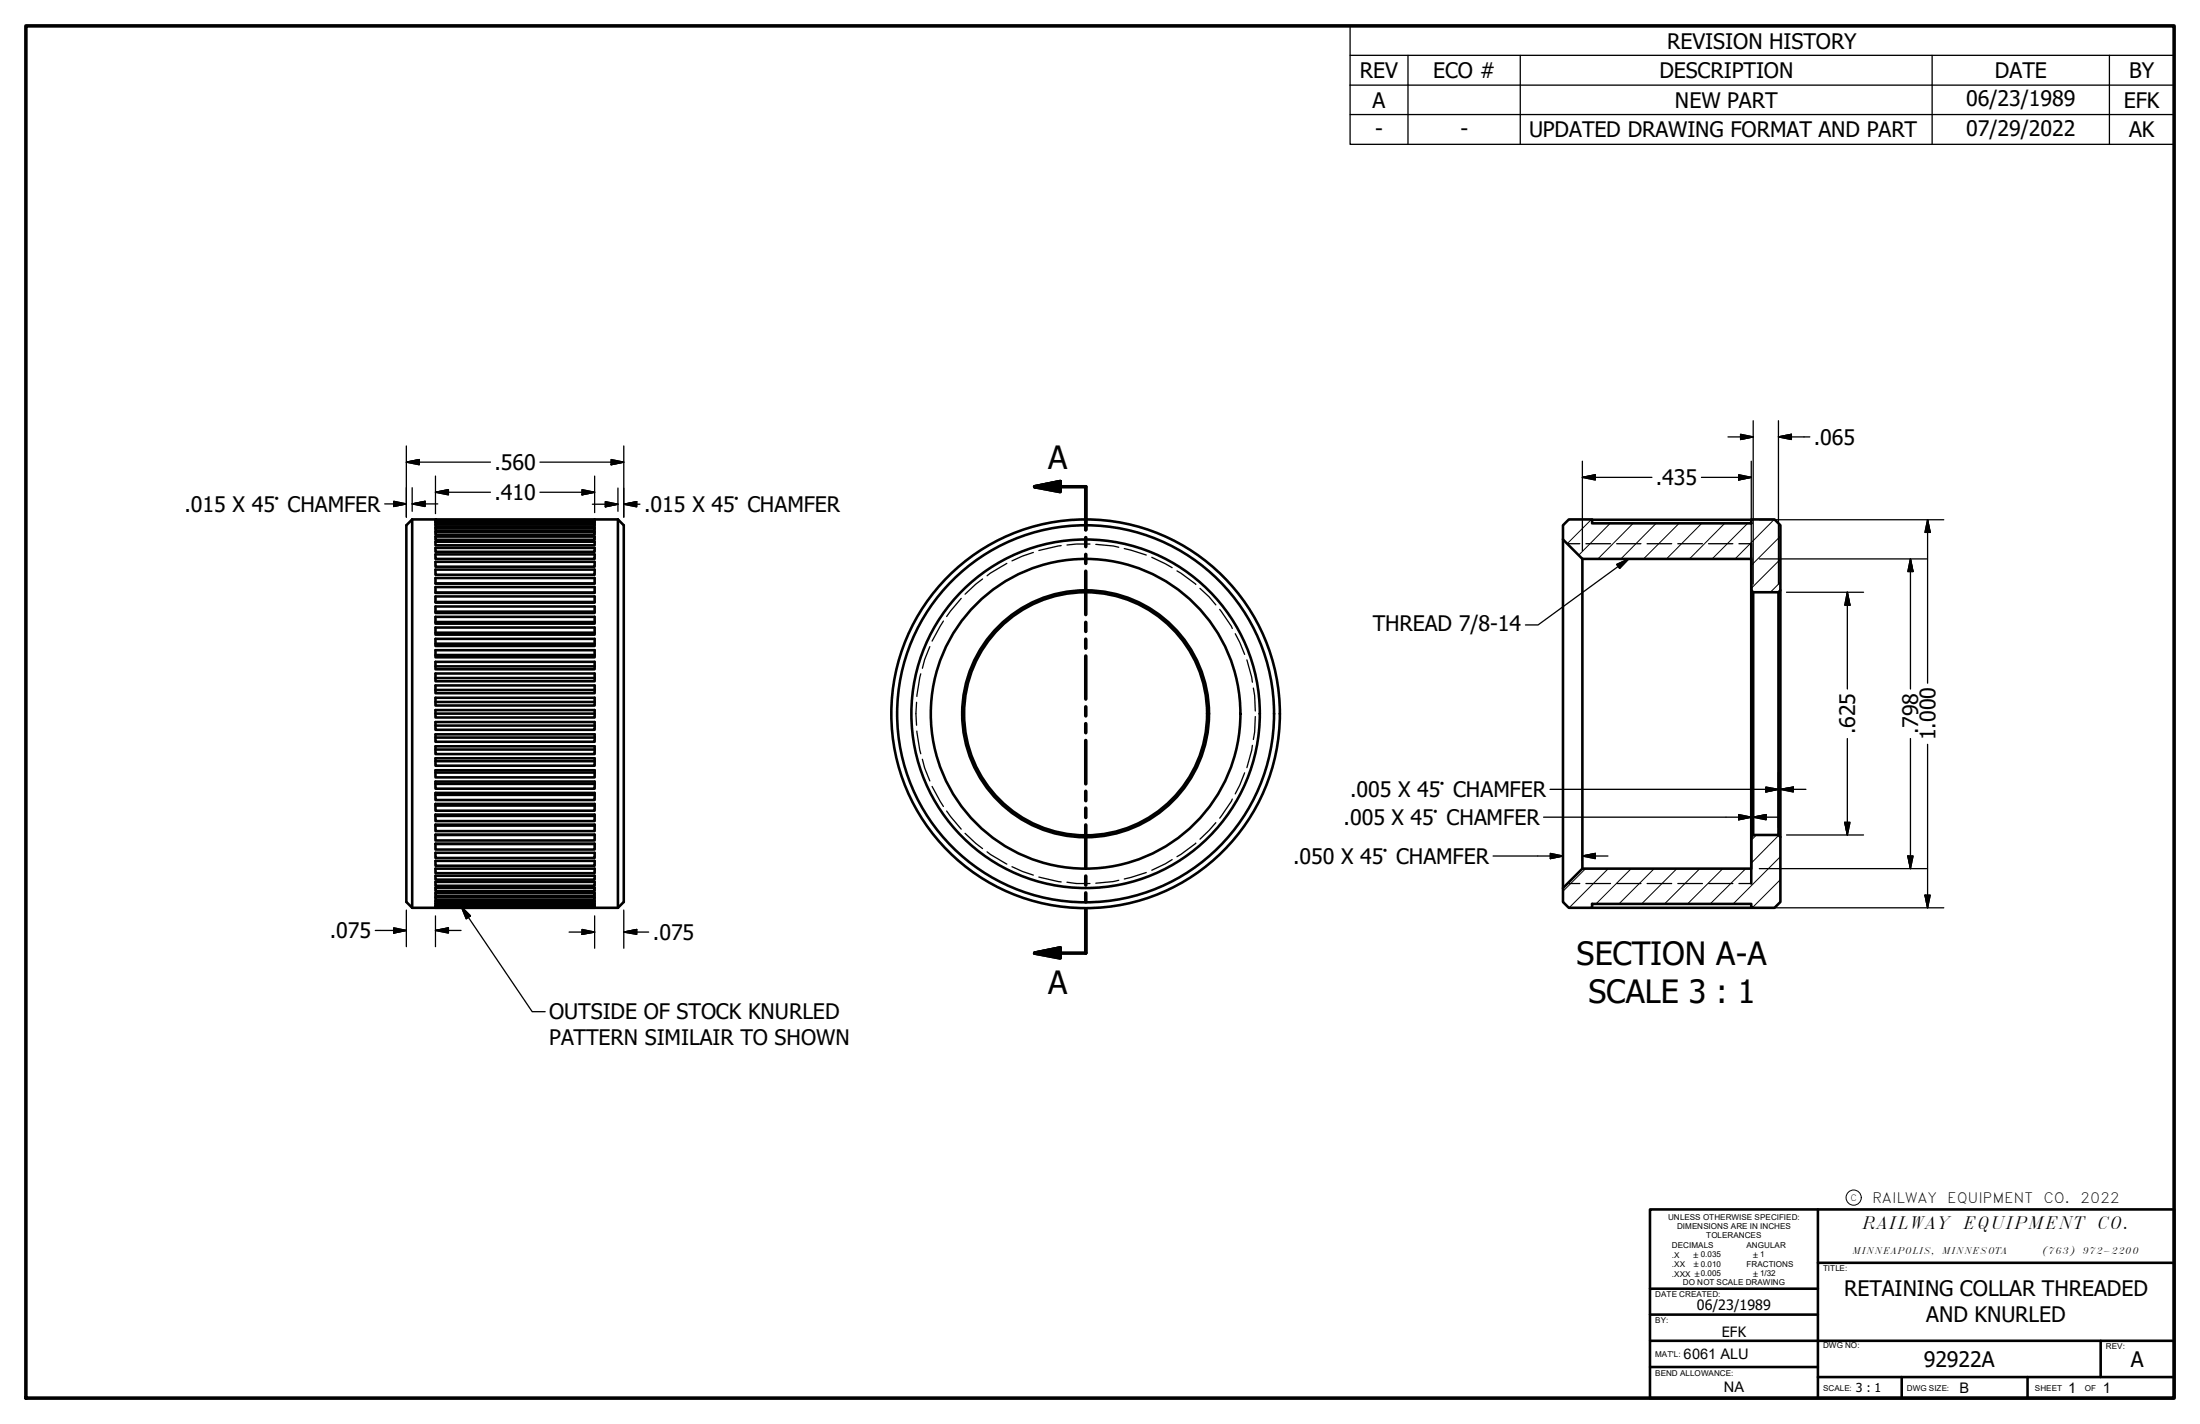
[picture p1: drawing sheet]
<svg xmlns="http://www.w3.org/2000/svg" width="432mm" height="279mm" viewBox="0 0 432 279" stroke-linecap="round" stroke-linejoin="round" font-family="sans-serif">
<!-- layer: Hatch (ANSI) -->
<g fill="none" stroke="#000" stroke-width=".2">
<path d="M312.4 101.9l-4.8 4.8M316 102.7l-6.1 6.2M320.5 102.7l-6.9 7M325.1 102.7l-7 7M329.6 102.7l-7 7M334 102.7l-6.9 7M338.5 102.7l-6.9 7M343 102.7l-7 7M343.8 101.9l-.1 .1M348.2 101.9l-7.6 7.8M349.4 114.2l-1.9 2M349.4 109.7l-5.7 5.7"/>
<path d="M349.4 105.2l-5.7 5.7M311.2 170.4l-4.4 4.5M312.5 178.1h.1M315.7 170.4l-7.7 7.7M320.2 170.4l-7 7M324.7 170.4l-6.9 7M329.1 170.4l-6.9 7M333.6 170.4l-6.9 7M338.1 170.4l-6.9 7M342.6 170.4l-6.9 7M344.7 163.8l-1 1M349.1 163.9l-5.4 5.5"/>
<path d="M349.4 172.6l-5.5 5.5M349.4 168.1l-9.2 9.3"/>
</g>
<!-- layer: Visible (ANSI) -->
<g fill="none" stroke="#000" stroke-width=".51">
<path d="M80.9 101.9l35.8 .1h-31.2l35.8-.1M80.9 101.9l-1.1 1.2v73.9l1.1 1.1M80.9 101.9v76.2M85.5 119h31.2v1.3h-31.2zM85.5 117h31.2v1.2h-31.2zM85.5 115.2h31.2v1.1h-31.2zM85.5 113.4h31.2v1.1h-31.2zM85.5 111.8h31.2v1h-31.2zM85.5 110.2h31.2v1h-31.2zM85.5 108.8h31.2v.9h-31.2zM85.5 107.5h31.2v.8h-31.2zM85.5 106.3h31.2v.7h-31.2z"/>
<path d="M85.5 105.3h31.2v.6h-31.2zM85.5 104.3h31.2v.6h-31.2zM85.5 103.6h31.2v.5h-31.2zM85.5 102.9h31.2v.4h-31.2zM85.5 102.5h31.2v.2h-31.2zM85.5 102.2h31.2v.2h-31.2zM85.5 118.1h31.2M85.5 116.3h31.2M85.5 114.5h31.2M121.3 101.9l1.1 1.2v73.9l-1.1 1.1M121.3 101.9v76.2M306.8 105.9v68.3"/>
<path d="M307.9 101.9h4.6v.8h31.2v-.8h4.6l1.1 1.2v12.7l-.3 .4h-5l-.4-.4v-6.1h-33.1l-3.8-3.8v-2.8zM310.6 109.7v60.7M312.5 102h31.2M343.7 106.7v66.7M344.1 116.2v47.6M349.1 116.2v47.6M349.4 115.8v48.4M85.5 139.3h31.2v1.5h-31.2zM85.5 136.9h31.2v1.5h-31.2zM85.5 134.5h31.2v1.5h-31.2zM85.5 132.1h31.2v1.6h-31.2zM85.5 129.9h31.2v1.4h-31.2z"/>
<path d="M85.5 127.6h31.2v1.4h-31.2zM85.5 125.3h31.2v1.4h-31.2zM85.5 123.1h31.2v1.4h-31.2zM85.5 121h31.2v1.4h-31.2zM85.5 137.7h31.2M85.5 135.4h31.2M85.5 133h31.2M85.5 130.7h31.2M85.5 128.5h31.2M85.5 126.3h31.2M85.5 124.1h31.2M85.5 122h31.2"/>
<path d="M85.5 120h31.2M85.5 159.8h31.2v1.3h-31.2zM85.5 157.7h31.2v1.4h-31.2zM85.5 155.6h31.2v1.4h-31.2zM85.5 153.4h31.2v1.3h-31.2zM85.5 151.1h31.2v1.4h-31.2zM85.5 148.8h31.2v1.4h-31.2zM85.5 146.4h31.2v1.6h-31.2zM85.5 144.1h31.2v1.4h-31.2zM85.5 141.7h31.2v1.5h-31.2zM85.5 158.1h31.2M85.5 156h31.2"/>
<path d="M85.5 153.8h31.2M85.5 151.6h31.2M85.5 149.4h31.2M85.5 147.1h31.2M85.5 144.7h31.2M85.5 142.4h31.2M85.5 140h31.2M80.9 178.1h40.4M85.5 178h31.2v.1h-31.2zM85.5 177.7h31.2v.2h-31.2zM85.5 177.3h31.2v.3h-31.2zM85.5 176.8h31.2v.3h-31.2z"/>
<path d="M85.5 176h31.2v.5h-31.2zM85.5 175.2h31.2v.6h-31.2zM85.5 174.2h31.2v.6h-31.2zM85.5 173h31.2v.8h-31.2zM85.5 171.8h31.2v.8h-31.2zM85.5 170.4h31.2v.9h-31.2zM85.5 168.9h31.2v1h-31.2zM85.5 167.3h31.2v1h-31.2zM85.5 165.5h31.2v1.2h-31.2zM85.5 163.8h31.2v1.1h-31.2zM85.5 161.8h31.2v1.3h-31.2zM85.5 165.6h31.2"/>
<path d="M85.5 163.8h31.2M85.5 162h31.2M85.5 160.1h31.2M310.6 170.4h33.1v-6.2l.4-.4h5l.3 .4v12.8l-1.1 1.1h-4.6v-.7h-31.2v.7h-4.6l-1.1-1.1v-2.8zM312.5 178.1h31.2"/>
<circle cx="213.1" cy="140" r="38.1"/>
<circle cx="213.1" cy="140" r="37"/>
<circle cx="213.1" cy="140" r="34.2"/>
<circle cx="213.1" cy="140" r="30.4"/>
<circle cx="213.1" cy="140" r="24.2"/>
<circle cx="213.1" cy="140" r="23.8"/>
</g>
<!-- layer: Hidden Narrow (ANSI) -->
<g fill="none" stroke="#000" stroke-width=".25">
<path d="M188.7 117.4l-2.9 3.6M192.8 113.6l-1.3 1-2.1 2M197.6 110.6l-3.9 2.4M202.8 108.4l-2.1 .7-2.1 .9M208.3 107.1l-4.4 .9M213.9 106.7h-2.6l-1.9 .2M215.1 106.8l3.4 .3 1.1 .3M220.7 107.6l4.3 1.3M226.1 109.3l4 2.1M231 112l3.7 2.7M235.5 115.4l1.8 1.7 1.3 1.6M239.4 119.6l2.5 3.7"/>
<path d="M307.7 106.7h2.4M311.3 106.7h4.8M317.3 106.7h4.8M323.3 106.7h4.8M329.3 106.7h4.8M335.3 106.7h4.8M341.3 106.7h2.4M179.9 137.8l-.1 2.2 .1 2.3M180.7 132.2l-.7 4.5M182.5 126.9l-1 2.5-.5 1.7M185.2 121.9l-2.3 3.9M242.4 124.3l.9 1.7 1 2.4"/>
<path d="M244.7 129.5l1 3.4 .1 1M246 135l.3 1.5 .1 3M180 143.4l.7 4.5M181 149l.5 1.7 1 2.5M182.9 154.3l2.3 3.9M185.8 159.1l2.9 3.6M241.9 156.8l-2.5 3.7M244.3 151.6l-1 2.5-.9 1.7M245.8 146.2l-.1 1-1 3.4M246.4 140.6l-.1 3-.3 1.5M189.4 163.5l2.1 2 1.3 1M193.7 167.1l3.9 2.4"/>
<path d="M198.6 170.1l2.1 .9 2.1 .7M203.9 172.1l4.4 .9M209.4 173.1l1.9 .3h2.6M219.6 172.7l-1.1 .3-3.4 .3M225 171.2l-4.3 1.3M230.1 168.7l-1.4 .8-2.6 1.3M234.7 165.4l-3.7 2.7M238.6 161.4l-3.1 3.3M307.7 173.4h2.4M311.3 173.4h4.8M317.3 173.4h4.8M323.3 173.4h4.8"/>
<path d="M329.3 173.4h4.8M335.3 173.4h4.8M341.3 173.4h2.4"/>
</g>
<!-- layer: Section Line (ANSI) -->
<g fill="none" stroke="#000" stroke-width=".7">
<path d="M203.1 95.5l5-1v2zM203.1 95.5h10v8.4M213.1 105.5v1.8M213.1 108.8v1.8M213.1 112.1v8.5M213.1 122.1v1.8M213.1 125.4v1.8M213.1 128.7v8.5M213.1 138.7v1.8M213.1 142v1.8M213.1 145.3v8.5M213.1 155.3v1.8"/>
<path d="M213.1 158.6v1.8M213.1 161.9v8.5M213.1 171.9v1.8M213.1 175.2v1.8M213.1 178.5v8.5h-10M203.1 187l5-1v2z"/>
</g>
<path d="M203.1 95.5l5-1zM203.1 95.5l5-1v2zM203.1 187l5-1zM203.1 187l5-1v2z" fill="#000" stroke="#000" stroke-width=".7"/>
<!-- layer: Border (ANSI) -->
<path d="M5.1 5.1h421.6v269.2h-421.6z" fill="none" stroke="#000" stroke-width=".7"/>
<!-- layer: Title (ANSI) -->
<path d="M323.8 237.3h102.9v37h-102.9zM356.8 237.3v37M323.8 252.9h33M323.8 257.9h33M356.8 247.8h69.9M323.8 263.1h102.9M323.8 268.2h33M356.8 270.2h69.9M373.3 270.2v4.1M398 270.2v4.1M412.3 263.1v7.1" fill="none" stroke="#000" stroke-width=".51"/>
<circle cx="363.8" cy="235" r="1.49" fill="none" stroke="#000" stroke-width=".2"/>
<!-- layer: Symbol (ANSI) -->
<g fill="none" stroke="#000" stroke-width=".25">
<path d="M265 10.9v-5.8h161.7v5.8M265 16.7h161.7M276.4 10.9v17.4M298.4 10.9v17.4M379.2 10.9v17.4M414 10.9v17.4M426.7 10.9h-161.7v5.8M426.7 10.9v17.4h-161.7v-11.6M265 22.5h161.7M317.3 110.7l2.4-1-1.8 1.8zM319.7 109.7l-17.8 12.9h-2.5M90.6 177.9l1.7 1.8-.8 .6z"/>
<path d="M90.6 177.9l13.9 20.6h2.5"/>
</g>
<!-- layer: Dimension (ANSI) -->
<g fill="none" stroke="#000" stroke-width=".25">
<path d="M75.5 98.9h4.3M77.3 98.4l2.5 .5-2.5 .5zM79.8 90.7l2.5-.5v1zM79.8 90.7h16.5M79.8 87.5v14M80.9 98.9l2.5-.5v1zM80.9 98.9h5M80.9 95.7v4.6M85.5 96.6l2.5-.5v1zM85.5 93.4v7.4M85.5 96.6h10.8M106 90.7h16.4"/>
<path d="M106 96.6h10.7M114.2 96.1l2.5 .5-2.5 .5zM116.3 98.9h5M116.7 93.4v7.2M118.8 98.4l2.5 .5-2.5 .5zM120 90.2l2.4 .5-2.4 .5zM121.3 95.8v4.5M122.4 98.9l2.6-.5v1zM122.4 87.5v14M122.4 98.9h3.2M310.6 93.7l2.5-.5v1zM310.6 93.7h13.6"/>
<path d="M310.6 90.5v17.6M333.9 93.7h9.8M339.2 85.7h4.9M341.2 93.2l2.5 .5-2.5 .5zM341.6 85.2l2.5 .5-2.5 .5zM343.7 90.5v17.6M344.1 82.5v32.1M349.1 85.7l2.5-.5v1zM349.1 85.7h6.1M349.1 82.5v32.1M345.3 109.7h32.8M345.3 102h36.2"/>
<path d="M350.6 116.2h15.2M362.6 116.2l.5 2.5h-1zM362.6 116.2v19M375 109.7l.5 2.4h-1zM375 109.7v25.5M378.3 102l.5 2.5h-1zM378.3 102v32M304.2 154.9h44.9M341.2 159.8l2.5 .5-2.5 .5zM344.1 157.2v5M346.6 154.4l2.5 .5-2.5 .5zM349.1 151.7v10.5"/>
<path d="M349.4 154.9l2.6-.5v1zM349.4 154.9h5.1M349.4 151.7v10.9M362.6 144.9v18.9M375 144.9v25.5M378.3 146v32.1M79.8 178.6v7.1M85.5 179.7v6M116.7 179.7v6.4M122.4 178.6v7.5M293.1 168h13.7M303 160.3h40.7"/>
<path d="M304.3 167.4l2.5 .6-2.5 .5zM306.8 164.8v7.9M310.6 168l2.5-.6v1.1zM310.6 164.8v4M310.6 168h5M344.1 160.3l2.5-.5v1zM344.1 160.3h5M345.3 170.4h32.8M345.3 178.1h36.2M350.6 163.8h15.2M362.1 161.4h1l-.5 2.4zM374.5 168h1l-.5 2.4z"/>
<path d="M377.8 175.6h1l-.5 2.5zM73.7 182.6h6.1M77.3 182.1l2.5 .5-2.5 .5zM85.5 182.6l2.5-.5v1zM85.5 182.6h5M111.7 182.9h5M114.2 182.4l2.5 .5-2.5 .4zM122.4 182.9l2.6-.5v.9zM122.4 182.9h4.9"/>
</g>
<g fill="#000" stroke="#000" stroke-width=".25">
<path d="M77.3 99.4l2.5-.5zM77.3 98.4l2.5 .5-2.5 .5zM79.8 90.7l2.5-.5zM79.8 90.7l2.5-.5v1zM80.9 98.9l2.5-.5zM80.9 98.9l2.5-.5v1zM85.5 96.6l2.5-.5zM85.5 96.6l2.5-.5v1zM114.2 97.1l2.5-.5zM114.2 96.1l2.5 .5-2.5 .5zM118.8 99.4l2.5-.5zM118.8 98.4l2.5 .5-2.5 .5z"/>
<path d="M120 91.2l2.4-.5zM120 90.2l2.4 .5-2.4 .5zM122.4 98.9l2.6-.5zM122.4 98.9l2.6-.5v1zM310.6 93.7l2.5-.5zM310.6 93.7l2.5-.5v1zM341.2 94.2l2.5-.5zM341.2 93.2l2.5 .5-2.5 .5zM341.6 86.2l2.5-.5zM341.6 85.2l2.5 .5-2.5 .5zM349.1 85.7l2.5-.5zM349.1 85.7l2.5-.5v1z"/>
<path d="M362.6 116.2l.5 2.5zM362.6 116.2l.5 2.5h-1zM375 109.7l.5 2.4zM375 109.7l.5 2.4h-1zM378.3 102l.5 2.5zM378.3 102l.5 2.5h-1zM346.6 155.4l2.5-.5zM346.6 154.4l2.5 .5-2.5 .5zM344.1 160.3l2.5-.5zM344.1 160.3l2.5-.5v1zM349.4 154.9l2.6-.5zM349.4 154.9l2.6-.5v1z"/>
<path d="M304.3 168.5l2.5-.5zM304.3 167.4l2.5 .6-2.5 .5zM310.6 168l2.5-.6zM310.6 168l2.5-.6v1.1zM341.2 160.8l2.5-.5zM341.2 159.8l2.5 .5-2.5 .5zM362.1 161.4l.5 2.4zM362.1 161.4h1l-.5 2.4zM374.5 168l.5 2.4zM374.5 168h1l-.5 2.4zM377.8 175.6l.5 2.5zM377.8 175.6h1l-.5 2.5z"/>
<path d="M77.3 183.1l2.5-.5zM77.3 182.1l2.5 .5-2.5 .5zM85.5 182.6l2.5-.5zM85.5 182.6l2.5-.5v1zM114.2 183.3l2.5-.4zM114.2 182.4l2.5 .5-2.5 .4zM122.4 182.9l2.6-.5zM122.4 182.9l2.6-.5v.9z"/>
</g>
<!-- layer: Symbol (ANSI) -->
<path d="M319.7 109.7l-1.8 1.8zM317.3 110.7l2.4-1-1.8 1.8zM90.6 177.9l1.7 1.8zM90.6 177.9l1.7 1.8-.8 .6z" fill="#000" stroke="#000" stroke-width=".25"/>
<g font-size="6.3">
<text x="205.7" y="91.9">A</text>
<text x="309.4" y="189.3">SECTION A-A</text>
<text x="205.7" y="195.1">A</text>
<text x="311.8" y="196.8">SCALE 3 : 1</text>
</g>
<g font-size="4.2">
<text x="327.2" y="9.5">REVISION HISTORY</text>
<text x="266.9" y="15.3">REV</text>
<text x="281.3" y="15.3">ECO #</text>
<text x="325.7" y="15.3">DESCRIPTION</text>
<text x="391.5" y="15.3">DATE</text>
<text x="417.9" y="15.3">BY</text>
<text x="269.4" y="21.1">A</text>
<text x="328.7" y="21.1">NEW PART</text>
<text x="385.9" y="20.8">06/23/1989</text>
<text x="416.9" y="21.1">EFK</text>
<text x="269.9" y="26.7">-</text>
<text x="286.6" y="26.7">-</text>
<text x="300.1" y="26.9">UPDATED DRAWING FORMAT AND PART</text>
<text x="385.9" y="26.7">07/29/2022</text>
<text x="417.9" y="26.9">AK</text>
<text x="356" y="87.2">.065</text>
<text x="97" y="92.2">.560</text>
<text x="325" y="95.2">.435</text>
<text x="36.2" y="100.4">.015 X 45° CHAMFER</text>
<text x="97" y="98.1">.410</text>
<text x="126.4" y="100.5">.015 X 45° CHAMFER</text>
<text x="269.4" y="123.9">THREAD 7/8-14</text>
<text x="364.1" y="144.1" transform="rotate(-90 364.1 144.1)">.625</text>
<text x="376.5" y="144.1" transform="rotate(-90 376.5 144.1)">.798</text>
<text x="379.9" y="145.2" transform="rotate(-90 379.9 145.2)">1.000</text>
<text x="263.7" y="161.9">.005 X 45° CHAMFER</text>
<text x="265" y="156.4">.005 X 45° CHAMFER</text>
<text x="253.8" y="169.5">.050 X 45° CHAMFER</text>
<text x="64.7" y="184.1">.075</text>
<text x="128.1" y="184.4">.075</text>
<text x="107.8" y="200">OUTSIDE OF STOCK KNURLED</text>
<text x="107.8" y="205">PATTERN SIMILAIR TO SHOWN</text>
<text x="361.9" y="254.3">RETAINING COLLAR THREADED</text>
<text x="378.1" y="259.3">AND KNURLED</text>
<text x="377.6" y="268.2">92922A</text>
<text x="418.2" y="268.2">A</text>
</g>
<text font-size="3.3" x="365.5" y="241.2">RAILWAY EQUIPMENT CO.</text>
<g font-size="2.9">
<text x="330.5" y="266.7">6061 ALU</text>
<text x="338.3" y="273.2">NA</text>
<text x="384.6" y="273.3">B</text>
<text x="406" y="273.3">1</text>
<text x="412.7" y="273.3">1</text>
</g>
<g font-size="2.8">
<text x="367.5" y="236">RAILWAY</text>
<text x="382.2" y="236">EQUIPMENT</text>
<text x="401.1" y="236">CO.</text>
<text x="408.3" y="236">2022</text>
<text x="333.1" y="257">06/23/1989</text>
<text x="337.9" y="262.3">EFK</text>
</g>
<text font-size="2.4" x="364.2" y="273.2">3 : 1</text>
<g font-size="1.8">
<text x="363.6" y="246.1">MINNEAPOLIS,</text>
<text x="381.2" y="246.1">MINNESOTA</text>
<text x="400.9" y="246.1">(763)</text>
<text x="408.7" y="246.1">972-2200</text>
</g>
<text font-size="1.7" x="363.2" y="235.6">C</text>
<g font-size="1.6">
<text x="327.4" y="239.3">UNLESS OTHERWISE SPECIFIED:</text>
<text x="328.2" y="244.9">DECIMALS</text>
<text x="329.2" y="241.1">DIMENSIONS ARE IN INCHES</text>
<text x="334.9" y="243">TOLERANCES</text>
<text x="342.8" y="244.9">ANGULAR</text>
<text x="328.2" y="246.8">.X</text>
<text x="328.2" y="248.7">.XX</text>
<text x="328.2" y="250.6">.XXX ±0.005</text>
<text x="342.8" y="248.7">FRACTIONS</text>
<text x="357.8" y="249.4">TITLE:</text>
<text x="324.9" y="254.4">DATE CREATED:</text>
<text x="330.3" y="252.2">DO NOT SCALE DRAWING</text>
<text x="324.9" y="259.6">BY:</text>
<text x="324.9" y="266.3">MAT'L:</text>
<text x="324.9" y="269.9">BEND ALLOWANCE:</text>
<text x="357.8" y="264.5">DWG NO:</text>
<text x="413.3" y="264.6">REV:</text>
<text x="357.8" y="272.9">SCALE:</text>
<text x="374.3" y="272.9">DWG SIZE:</text>
<text x="399.4" y="272.9">SHEET</text>
<text x="409.2" y="272.9">OF</text>
</g>
<g font-size="1.5">
<text x="332.4" y="246.8">±0.035</text>
<text x="332.5" y="248.7">±0.010</text>
<text x="344.1" y="246.8">±1</text>
<text x="344.1" y="250.6">±1/32</text>
</g>
</svg>
